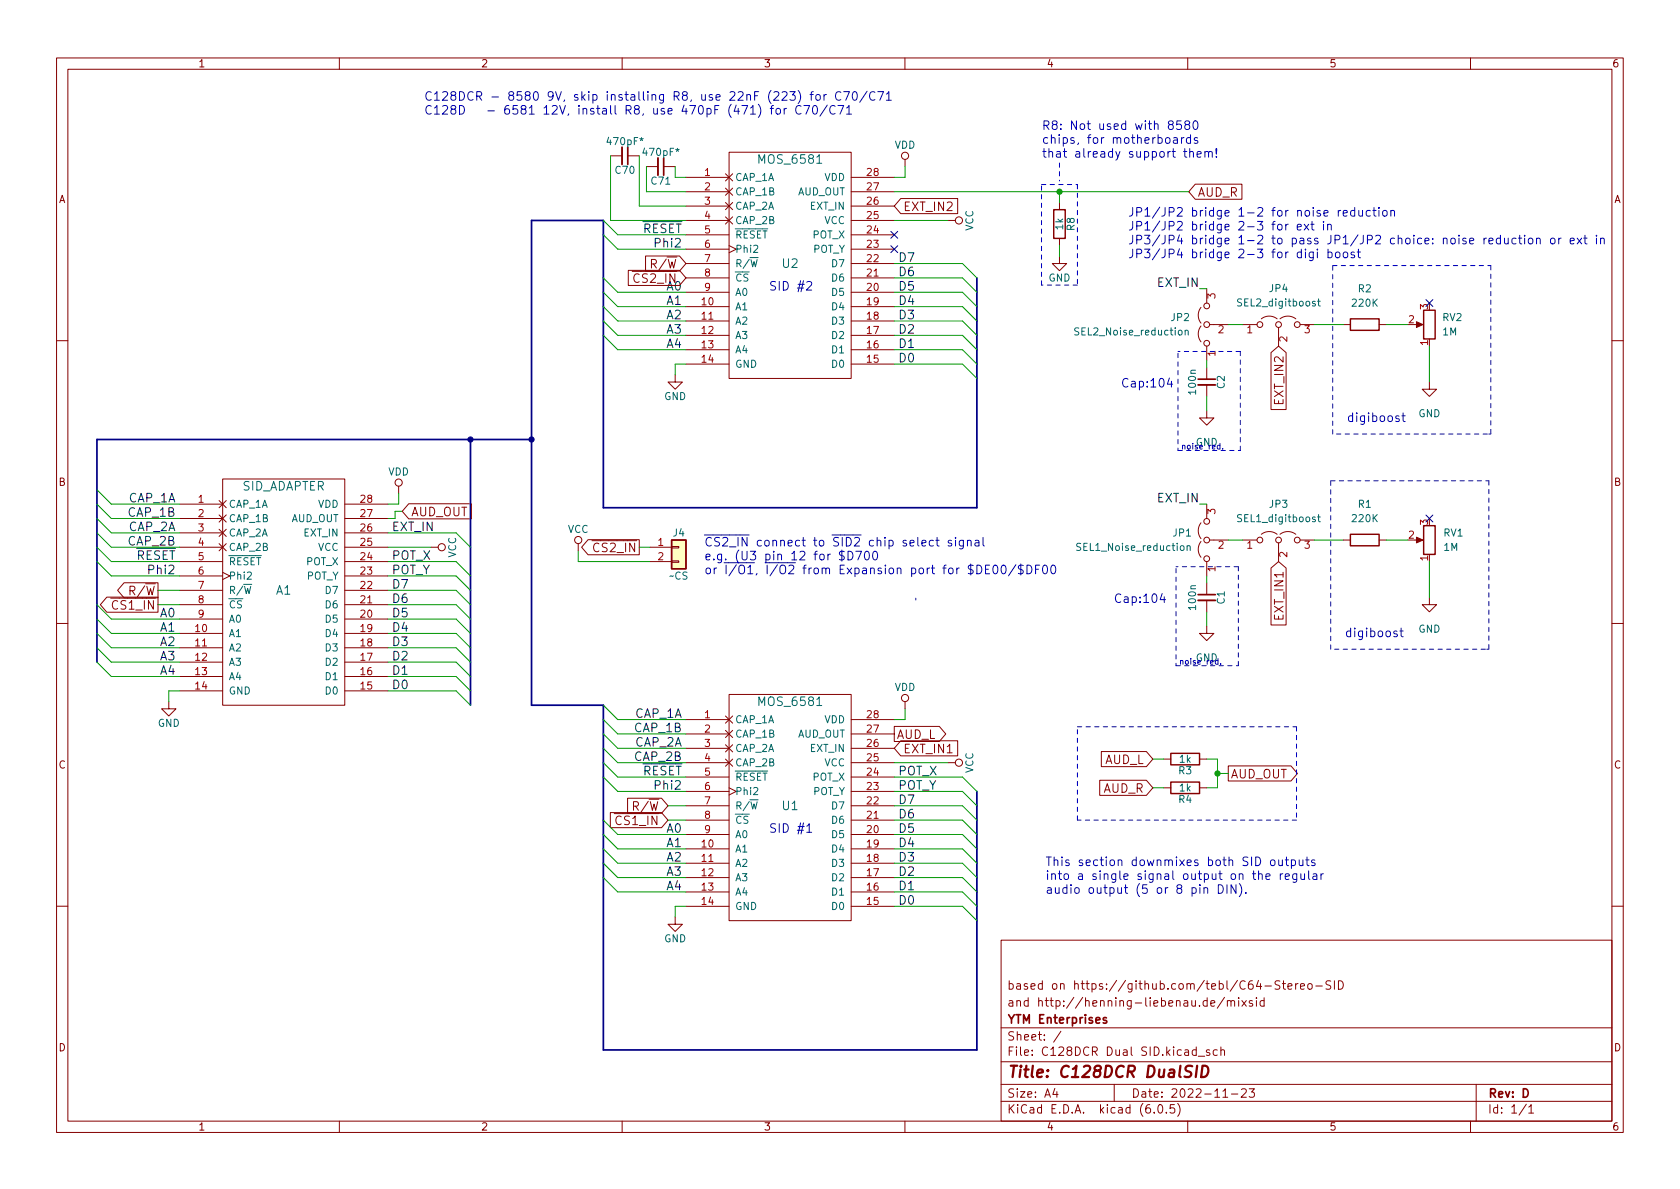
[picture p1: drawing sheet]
<svg xmlns="http://www.w3.org/2000/svg" width="297mm" height="210mm" viewBox="0 0 297 210" stroke-linecap="round" stroke-linejoin="round" font-family="sans-serif">
<g fill="none" stroke="#840000" stroke-width=".18">
<path d="M10 10.2h277v190.1h-277zM12 12.2h273v186.1h-273zM60 10.2v2M110 10.2v2M160 10.2v2M210 10.2v2M260 10.2v2M107.9 27.6h2.1M111 27.6h2M114.3 29.5h2M117.3 29.5h2.1M121.3 31.4h7.6"/>
<path d="M121.3 33.9h7.6M121.3 39h7.6M121.3 36.4h7.6M128.3 30.7l1.2 1.3M128.3 33.3l1.2 1.2M128.3 35.8l1.2 1.3M128.3 38.3l1.2 1.3M128.9 26.9h21.6v40h-21.6zM129.5 30.7l-1.2 1.3M129.5 33.3l-1.2 1.2M129.5 35.8l-1.2 1.3M129.5 38.3l-1.2 1.3"/>
<path d="M150.5 31.4h7.6M150.5 33.9h7.6M150.5 39h7.6M150.5 36.4h7.6M159.3 35.1h10v2.7h-10l-1.2-1.4zM160 28.2v1.3M167.6 39h1.3M187.3 35.8v1.3M211.3 32.6h8.3v2.6h-8.3l-1.1-1.3zM111.1 47.8h9l1.2 1.3-1.2 1.4h-9zM114.1 45.3h6l1.2 1.3-1.2 1.3h-6zM121.3 54.2h7.6"/>
<path d="M121.3 56.8h7.6M121.3 59.3h7.6M121.3 51.7h7.6M121.3 49.1h7.6M121.3 46.6h7.6M121.3 44.1h7.6M121.3 41.5h7.6M128.9 43.4l1.3 .7-1.3 .6M150.5 54.2h7.6M150.5 56.8h7.6M150.5 59.3h7.6M150.5 51.7h7.6"/>
<path d="M150.5 49.1h7.6M150.5 46.6h7.6M150.5 44.1h7.6M150.5 41.5h7.6M187.3 45.3v1.3h1.3l-1.3 1.3-1.2-1.3h1.2M187.3 42.2v1.2M212.3 57.7a2.26 2.26 0 0 0 0 2.7M212.3 54.3a2.26 2.26 0 0 0 0 2.8M213.4 51v2.6M213.9 57.4h3.3M219.7 57.4h2.5M223 56.4a2.26 2.26 0 0 1 2.8 0"/>
<path d="M226.1 57.9v3.3M226.3 56.4a2.26 2.26 0 0 1 2.8 0M229.9 57.4h2.5M237.5 57.4h1.3M243.8 57.4h1.3M250.2 57.4h1M10 60.2h2M119.4 66.3v1.3h1.2l-1.2 1.2-1.3-1.2h1.3M121.3 61.8h7.6M121.3 64.4h7.6M150.5 61.8h7.6M150.5 64.4h7.6"/>
<path d="M213.4 72.6v1.3h1.2l-1.2 1.3-1.3-1.3h1.3M213.4 61.2v2.5M213.4 65v2.1M213.4 68.1v2M224.7 62.4l1.4-1.2 1.3 1.2v10h-2.7zM252.7 67.6v1.2h1.3l-1.3 1.3-1.2-1.3h1.2M285 60.2h2M31.7 89.1h7.7M31.7 91.7h7.7M31.7 99.3h7.7M31.7 96.8h7.7M31.7 94.2h7.7"/>
<path d="M38.7 88.5l1.3 1.3M38.7 91.1l1.3 1.2M38.7 93.6l1.3 1.3M38.7 96.1l1.3 1.3M39.4 84.7h21.6v40h-21.6zM40 88.5l-1.3 1.3M40 91.1l-1.3 1.2M40 93.6l-1.3 1.3M40 96.1l-1.3 1.3M61 89.1h7.6M61 91.7h7.6M61 99.3h7.6"/>
<path d="M61 96.8h7.6M61 94.2h7.6M70.5 86v1.2M72.3 89.1h11v2.7h-11l-1.2-1.4zM76.2 96.8h1.3M102.2 96.1v1.3M104 95.4h9v2.7h-9l-1.2-1.3zM114.9 99.3h3.8M114.9 96.8h3.8M118.7 99.2h1.3v.2h-1.3zM118.7 96.6h1.3v.3h-1.3zM212.3 95.8a2.26 2.26 0 0 0 0 2.7"/>
<path d="M212.3 92.4a2.26 2.26 0 0 0 0 2.8M213.4 89.1v2.6M213.4 99.3v2.5M213.9 95.5h3.3M219.7 95.5h2.5M223 94.5a2.26 2.26 0 0 1 2.8 0M226.1 96v3.3M226.3 94.5a2.26 2.26 0 0 1 2.8 0M229.9 95.5h2.5M237.5 95.5h1.3M243.8 95.5h1.3M250.2 95.5h1"/>
<path d="M10 110.2h2M18.9 105.6h9v2.7h-9l-1.2-1.4zM21.9 103.1h6v2.6h-6l-1.1-1.3zM31.7 112h7.7M31.7 114.5h7.7M31.7 117.1h7.7M31.7 119.6h7.7M31.7 109.5h7.7M31.7 106.9h7.7M31.7 104.4h7.7M31.7 101.8h7.7M39.4 101.2l1.2 .6-1.2 .7"/>
<path d="M61 112h7.6M61 114.5h7.6M61 117.1h7.6M61 119.6h7.6M61 109.5h7.6M61 106.9h7.6M61 104.4h7.6M61 101.8h7.6M213.4 110.7v1.3h1.2l-1.2 1.3-1.3-1.3h1.3M213.4 103.1v2.1M213.4 106.2v2M224.7 100.5l1.4-1.2 1.3 1.2v10h-2.7z"/>
<path d="M252.7 105.7v1.2h1.3l-1.3 1.3-1.2-1.3h1.2M285 110.2h2M29.8 124.1v1.2h1.3l-1.3 1.3-1.2-1.3h1.2M31.7 122.2h7.7M61 122.2h7.6M121.3 127.2h7.6M121.3 129.8h7.6M121.3 139.9h7.6M121.3 137.4h7.6M121.3 134.9h7.6M121.3 132.3h7.6M128.3 126.6l1.2 1.3"/>
<path d="M128.3 129.2l1.2 1.2M128.3 131.7l1.2 1.3M128.3 134.2l1.2 1.3M128.9 122.8h21.6v40h-21.6zM128.9 139.3l1.3 .6-1.3 .7M129.5 126.6l-1.2 1.3M129.5 129.2l-1.2 1.2M129.5 131.7l-1.2 1.3M129.5 134.2l-1.2 1.3M150.5 127.2h7.6M150.5 129.8h7.6M150.5 139.9h7.6"/>
<path d="M150.5 137.4h7.6M150.5 134.9h7.6M150.5 132.3h7.6M158.1 128.5h8l1.1 1.3-1.1 1.3h-8zM159.3 131h10v2.7h-10l-1.2-1.4zM160 124.1v1.2M167.6 134.9h1.3M194.4 138h8.3l1.1 1.3-1.1 1.3h-8.3zM194.7 132.9h8l1.1 1.3-1.1 1.4h-8zM205.7 139.3h1.3M205.7 134.2h1.3M212.1 139.3h1.3"/>
<path d="M212.1 134.2h1.3M217.2 135.4h11.1l1.1 1.4-1.1 1.3h-11.1zM107.9 143.7h9.1l1.1 1.3-1.1 1.4h-9.1zM111 141.2h6l1.1 1.3-1.1 1.3h-6zM121.3 150.1h7.6M121.3 152.6h7.6M121.3 155.2h7.6M121.3 157.7h7.6M121.3 147.6h7.6M121.3 145h7.6M121.3 142.5h7.6M150.5 150.1h7.6"/>
<path d="M150.5 152.6h7.6M150.5 155.2h7.6M150.5 157.7h7.6M150.5 147.6h7.6M150.5 145h7.6M150.5 142.5h7.6M10 160.2h2M119.4 162.2v1.2h1.2l-1.2 1.3-1.3-1.3h1.3M121.3 160.3h7.6M150.5 160.3h7.6M177 166.3h108v32h-108zM213.4 177l-.4-.1-.3 .3v.4l.2 .3h.5"/>
<path d="M213.4 176.4v1.5M214.1 177.4l.7-.1-.1-.3-.4-.1-.2 .2v.8h.6M216.5 176.4l-1.3 1.9M217 177.1l.2-.2 .4 .1v.9M217 176.9v1M217.6 177.1l.3-.2 .3 .1 .1 .9M219 176.4v.2M219 176.9v1M219.6 176.9l.8 1M220.4 176.9l-.8 1M221.4 177l-.3-.1-.2 .2v.3l.5 .1v.4h-.5M222.1 176.4v.2"/>
<path d="M222.1 176.9v1M223.5 177l-.4-.1-.3 .3v.4l.1 .3h.6M223.5 176.4v1.5M223.6 174.4h1.2M226.3 173.5l-.6-.1-.3 .3 .2 .4 .6 .3v.4l-.2 .1h-.6M226.7 173.9h.6M226.9 173.4v1.3l.4 .2M227.7 174.4l.7-.1v-.3l-.5-.1-.2 .2 .1 .8h.6M229.1 173.9v1M229.5 173.9l-.3 .1-.1 .2M229.9 174.4l.7-.1v-.3l-.5-.1-.2 .2 .1 .8h.6M231.4 174l.3-.1 .3 .3v.4l-.3 .3h-.3l-.2-.3v-.4z"/>
<path d="M232.6 174.4h1.2M235.3 173.5l-.6-.1-.3 .3 .2 .4 .6 .3v.4l-.2 .1h-.6M235.9 173.4v1.5M236.6 173.4a.76 .76 0 0 1 .9 .8 .76 .76 0 0 1-.9 .7zM285 160.2h2M60 198.3v2M110 198.3v2M160 198.3v2M177 194.8h108M177 191.8h108M177 187.8h108M177 181.8h108"/>
<path d="M186.5 192.5l-.4 1h1M186.9 193v1M187.6 182.4l-1.3 1.9M197 191.8v3M204.1 196.7v.1M204.9 195.4l.2-.1a.81 .81 0 0 1 .6 .7 .81 .81 0 0 1-.3 .8h-.2a.81 .81 0 0 1-.6-.6 .81 .81 0 0 1 .3-.8zM206.2 196.7v.1M207.6 195.3h-.7v.7l.2-.1 .5 .1 .1 .2-.1 .5-.2 .1-.5-.1M208.2 195.1a1.72 1.72 0 0 1 0 2.3M210 198.3v2M211.5 185.7l-.4-.1-.3 .3v.4l.1 .3h.6M211.5 185.1v1.5"/>
<path d="M211.9 186.8h1.1M213.9 185.7l-.4-.1-.2 .2 .1 .3 .5 .1v.4h-.6M215.2 185.7l-.4-.1-.3 .3v.4l.1 .3h.6M215.9 185.8l.2-.2 .3 .1 .1 .9M215.9 185.1v1.5M216.2 194h.9M217.7 193.5h1.2M219.5 192.7l.6-.2 .2 .2 .1 .3-1 1h1M220.9 192.5h.9l-.5 .6 .4 .1v.7l-.2 .1h-.4l-.2-.1M260 198.3v2M261 191.8v6.5M269.9 195.3l-1.3 1.9"/>
<path d="M270.3 195.8l.4-.5v1.5M270.3 196.8h.9"/>
<circle cx="160" cy="27.6" r=".63"/>
<circle cx="169.5" cy="39" r=".63"/>
<circle cx="213.4" cy="57.4" r=".51"/>
<circle cx="213.4" cy="54.1" r=".51"/>
<circle cx="222.8" cy="57.4" r=".51"/>
<circle cx="226.1" cy="57.4" r=".51"/>
<circle cx="229.4" cy="57.4" r=".51"/>
<circle cx="213.4" cy="60.7" r=".51"/>
<circle cx="70.5" cy="85.3" r=".63"/>
<circle cx="78.1" cy="96.8" r=".63"/>
<circle cx="102.2" cy="95.5" r=".63"/>
<circle cx="213.4" cy="98.8" r=".51"/>
<circle cx="213.4" cy="95.5" r=".51"/>
<circle cx="213.4" cy="92.2" r=".51"/>
<circle cx="222.8" cy="95.5" r=".51"/>
<circle cx="226.1" cy="95.5" r=".51"/>
<circle cx="229.4" cy="95.5" r=".51"/>
<circle cx="160" cy="123.4" r=".63"/>
<circle cx="169.5" cy="134.9" r=".63"/>
</g>
<path d="M210.8 188.6a.85 .85 0 0 0-1.1 .1 .45 .45 0 0 0 .2 .7l.4 .1a.49 .49 0 0 1 .3 .5 .49 .49 0 0 1-.4 .5l-.8-.1M211.7 188.5l-.3 2M212.6 188.5h.5a1.08 1.08 0 0 1 .6 1 1.08 1.08 0 0 1-.9 1h-.4z" fill="none" stroke="#840000" stroke-width=".4"/>
<path d="M111 26v3.1M117.3 27.9v3.1M211.8 67.1h3.1M211.8 105.2h3.1M195.6 180l-.3-.1-.2 .2v.3l.5 .1v.4h-.5" fill="none" stroke="#840000" stroke-width=".3"/>
<path d="M186.3 37.1h2v5.1h-2zM238.8 56.4h5v2h-5zM251.7 54.9h2v5h-2zM118.7 95.5h2.6v5.1h-2.6zM238.8 94.5h5v2h-5zM251.7 93h2v5h-2zM207 138.3h5.1v2h-5.1zM207 133.2h5.1v2h-5.1z" fill="none" stroke="#840000" stroke-width=".25"/>
<g fill="#840000" stroke="#840000" stroke-width=".18">
<path d="M250.4 95l1.2 .5-1.2 .5z"/>
<path d="M250.4 56.9l1.2 .5-1.2 .5z"/>
</g>
<path d="M110 26v3.1M116.3 27.9v3.1M211.8 68.1h3.1M211.8 106.2h3.1" fill="none" stroke="#840000" stroke-width=".33"/>
<path d="M209.5 58.5l.2-.1 .3 .1 .1 .7M209.5 58.4v.8M232.5 53.3h-.3l-.2 .2 .1 .1 .4 .2v.3h-.5M233 53.3h.4M233.1 52.8v1.1l.3 .2M209.9 96.6l.2-.1 .3 .1v.7M209.9 96.5v.8M232.5 91.5l-.3-.1-.2 .2 .1 .2 .4 .1v.3h-.5M233 91.4h.4M233.1 91v1.1l.3 .2" fill="none" stroke="#006464" stroke-width=".18"/>
<path d="M118.7 95.5h2.6v5.1h-2.6z" fill="#ffffc2" stroke="#ffffc2" stroke-width=".18"/>
<g fill="none" stroke="#0000c2" stroke-width=".18">
<path d="M132.7 19.1l.4-.4v1.5M134.1 18.4a1.75 1.75 0 0 1 0 2.4M136.2 19.2h.6M136.8 18.7l-.4 .2v1.3M137.3 19.2h.4l.3 .3v.4l-.3 .3-.4-.1-.1-.2v-.4zM138.7 19.2v1M139.1 19.2h-.3l-.1 .3M139.7 16.2h.9l-.5 .6 .4 .1v.7l-.2 .1h-.4l-.2-.1M141.1 16a1.75 1.75 0 0 1 0 2.3M141.6 18.8a.61 .61 0 0 0-.7 0 .61 .61 0 0 0-.2 .7 .57 .57 0 0 0 .3 .6 .57 .57 0 0 0 .6-.1M142.1 18.7h1.1l-.7 1.5M143.2 16.7h.6"/>
<path d="M143.8 16.2l-.4 .2v1.3M143.9 18.7h.1a.83 .83 0 0 1 .6 .6 .83 .83 0 0 1-.3 .8l-.1 .1a.83 .83 0 0 1-.6-.7 .83 .83 0 0 1 .3-.8zM144.3 16.9l.2-.2 .5 .2v.5l-.1 .3h-.4l-.2-.1zM145.7 16.7v1M146.1 16.7l-.3 .1-.1 .2M146.3 18.6l-1.3 1.9M147.7 18.8a.61 .61 0 0 0-.8 0 .61 .61 0 0 0-.2 .7 .57 .57 0 0 0 .3 .6 .57 .57 0 0 0 .7-.1M148.2 18.7h1l-.7 1.5M148.7 16.4a.61 .61 0 0 0-.8-.1 .61 .61 0 0 0-.2 .8 .57 .57 0 0 0 .3 .6 .57 .57 0 0 0 .7-.1M149.2 16.2h1l-.7 1.5M149.7 19.1l.4-.4v1.5M150.9 16.3l.2-.1a.83 .83 0 0 1 .6 .6 .83 .83 0 0 1-.3 .9h-.2a.83 .83 0 0 1-.6-.6 .83 .83 0 0 1 .3-.8z"/>
<path d="M153.3 16.1l-1.3 2M154.7 16.4a.61 .61 0 0 0-.8-.1 .61 .61 0 0 0-.2 .8 .57 .57 0 0 0 .3 .6 .57 .57 0 0 0 .7-.1M155.2 16.2h1l-.6 1.5M156.7 16.6l.5-.4v1.5M156.7 17.7h.9M132.7 20.2h.9M149.7 20.2h.9M206.9 22l-.3-.3 .1-.2 .2-.1h.4l.1 .3v.2l-.7 .2-.1 .2 .1 .5 .2 .1 .4-.1 .1-.2v-.4l-.2-.2M207.5 24.4h.6l.1 .9M208.2 24.7l-.5 .1a.3 .3 0 0 0-.3 .3 .3 .3 0 0 0 .3 .2h.5M208.8 21.4h-.7l-.1 .7 .2-.1h.6l.1 .2-.1 .6-.2 .1-.6-.1M208.9 24.3v1"/>
<path d="M209.3 26.8h.5M209.3 24.3l-.3 .1-.1 .2M209.5 26.3v1.3l.3 .2M209.8 22l-.3-.3 .1-.2 .2-.1h.4l.2 .3-.1 .2-.7 .2-.1 .2v.3l.3 .3h.3l.3-.3v-.3l-.3-.3M210.4 26.9l.2-.1 .3 .1 .1 .9M210.4 26.3v1.5M210.5 24.4l-.4-.1-.3 .3v.5l.1 .2h.6M210.5 23.8v1.5M211.2 21.4h.1a.83 .83 0 0 1 .6 .6 .83 .83 0 0 1-.3 .8l-.2 .1a.83 .83 0 0 1-.6-.6 .83 .83 0 0 1 .4-.9zM211.7 27.3l.7-.1-.1-.3-.4-.1-.2 .2v.7h.6M211.7 24.4l-.3-.1-.2 .3v.2l.5 .1v.4h-.5M213 26.9l.3-.1 .3 .1 .1 .9"/>
<path d="M213 26.8v1M213.7 27l.2-.2 .4 .1v.9M215.1 27.7v.1M215.1 26.3v.9M227.3 39.7v1M227.8 39.7h-.3l-.2 .3M230.6 39.7l.8 1M231.4 39.7l-.8 1M231.8 39.7h.5M232 39.2v1.3l.3 .2M234 39.7v1M234.7 39.8l.3-.1h.3l.1 1"/>
<path d="M234.7 39.7v1M236.6 37.2v1M237.1 37.2l-.3 .1-.2 .2M237.5 37.7l.7-.1-.1-.3-.4-.1-.2 .2 .1 .7h.5M239.5 37.3l-.4-.1-.3 .3v.4l.1 .2h.6M239.5 36.7v1.5M240.3 37.2v.9l.4 .1 .2-.1M240.9 37.2v1M242.3 37.3l-.5-.1-.2 .3v.4l.1 .2h.6M242.7 37.2h.6M242.9 36.7v1.3l.4 .2M243.8 36.7v.1"/>
<path d="M243.8 37.2v1M244.5 37.4l.3-.2 .4 .2 .1 .5-.2 .2-.3 .1-.3-.1zM245.9 37.4l.2-.2 .4 .1 .1 .9M245.9 37.2v1M142.6 49.9l.6-.1 .2 .1 .1 .3-.9 1.1h.9M229.4 40.2l.7-.2-.1-.3h-.4l-.2 .2v.7h.6M232.2 44.6v1.2l-.3 .3-.4-.1M232.2 44.6h-.4l-.3 .3v.4l.1 .2h.6M232.9 44.6v1M234.8 44.6h.4l.3 .3v.4l-.1 .2h-.6M234.8 44.1v1.5M236.2 44.7l.2-.1 .4 .1 .1 .6-.1 .2-.4 .1-.2-.2z"/>
<path d="M237.6 44.6h.4l.3 .3v.4l-.3 .3-.4-.1-.1-.2v-.4zM239.5 44.6h-.4l-.2 .2v.2l.6 .1v.4h-.6M240 44.6h.5M240.2 44.1v1.3l.3 .2M265.3 42.2l-.4-.1-.3 .3v.4l.1 .3h.6M265.3 41.6v1.5M266 42.1l.1 1h.3l.3-.1M266.7 42.1v1M268 42.2l-.4-.1-.3 .3v.4l.2 .3h.5M268.5 42.1h.6M268.7 41.6v1.3l.4 .2M269.6 41.6v.2"/>
<path d="M269.6 42.1v1M270.4 42.2l.3-.1 .3 .3v.4l-.3 .3h-.3l-.2-.3v-.4zM271.7 42.3l.2-.2 .4 .1v.9M271.7 42.1v1M274.3 42.2l.4-.1 .2 .3v.4l-.2 .3h-.4l-.2-.3v-.4zM275.6 42.1v1M276 42.1l-.3 .1-.1 .2M277.6 42.6l.8-.1-.1-.3-.5-.1-.2 .2 .1 .8h.6M278.9 42.1l.8 1M279.7 42.1l-.8 1M280 42.1h.6M280.2 41.6v1.3l.4 .2"/>
<path d="M282.3 41.6v.2M282.3 42.1v1M283 42.3l.2-.2 .4 .1v.9M283 42.1v1M206.8 66.8l-.4 1.1h.9M207.1 67.4v1M209.1 78.8h.4v.6M209.1 78.7v.7M210 78.8l.3-.1 .2 .2v.3l-.2 .2-.4-.2zM210.9 78.4v.1M216.2 79.3v.1M247.4 73.6l-.4-.1-.2 .2v.3l.6 .1v.4h-.6"/>
<path d="M247.9 73.5h.5M248.1 73v1.3l.3 .2M149.3 97.6l-.6-.1-.3 .3 .2 .3 .6 .3v.5l-.2 .1-.6-.1M149.9 97.5a.77 .77 0 0 1 .9 .7 .77 .77 0 0 1-.9 .8zM151.3 97.5h1l-.6 1.5M153.1 97.6l.1-.1a.83 .83 0 0 1 .6 .6 .83 .83 0 0 1-.3 .8l-.2 .1a.83 .83 0 0 1-.5-.6 .83 .83 0 0 1 .3-.8zM154.5 97.6l.2-.1a.83 .83 0 0 1 .5 .6 .83 .83 0 0 1-.3 .8l-.1 .1a.83 .83 0 0 1-.6-.6 .83 .83 0 0 1 .3-.8zM170.3 95.5v1.3l-.3 .3-.3-.1M170.3 95.6l-.4-.1-.3 .3v.5l.1 .2h.6M171.1 95.7l.2-.2 .3 .1 .1 1M171.1 95.5v1.1M172.4 95.6h.6l.1 1"/>
<path d="M173.1 95.9l-.5 .1a.3 .3 0 0 0-.2 .3 .3 .3 0 0 0 .2 .3l.5-.1M173.8 95v1.3l.2 .3M179.6 99.9l-1.3 1.9M180.5 99.7v2M181.6 99.9a.77 .77 0 0 1 .9 .8 .77 .77 0 0 1-.9 .8zM183.8 99.9h-.7v1.6M180.9 100l-.6-.1-.2 .3 .1 .4 .7 .3v.4l-.3 .2-.5-.1M183.1 100.7h.5M184.6 100l.1-.1a.83 .83 0 0 1 .6 .7 .83 .83 0 0 1-.3 .8l-.2 .1a.83 .83 0 0 1-.6-.7 .83 .83 0 0 1 .4-.8zM185.9 100.1l.2-.2a.83 .83 0 0 1 .6 .7 .83 .83 0 0 1-.3 .8l-.1 .1a.82 .82 0 0 1-.4-1.4zM205.5 104.9l-.4 1.1h1M205.9 105.5v1"/>
<path d="M208.7 116.9l.4-.1 .1 .7M208.7 116.8v.7M209.7 116.8h.2l.2 .2v.3l-.2 .2-.3-.2zM210.5 116.5v.1M210.5 116.8v.7M215.8 117.4v.1M247 111.7l-.4-.1-.2 .2 .1 .2 .5 .2v.3h-.6M247.5 111.6h.6M247.7 111.1v1.3l.4 .2M142.6 146.1l.5-.4v1.5M142.6 147.2h.9M212.9 157.1l.2-.1h.4v1"/>
<path d="M212.9 157v1M215.4 156.5a.77 .77 0 0 1 .9 .7 .77 .77 0 0 1-.9 .8zM216.9 156.5v1.5M218.5 156.5v1.5l-.8-1.5v1.5M219.1 156.2a1.75 1.75 0 0 1 0 2.4M220.3 157.8v.2M222.5 154.7l.2-.2 .4 .1 .1 .9M223.8 155l.8-.1-.1-.3-.5-.1-.2 .2 .1 .8h.6M224.8 152.1h.3l.3 .2v.5l-.3 .3-.3-.1-.2-.2v-.5zM226.1 152.1l.1 .9 .3 .1 .2-.2M226.4 154.5v1M226.7 152.1v1"/>
<path d="M226.8 154.5l-.3 .1-.1 .2M227.2 155l.8-.1-.1-.3-.4-.1-.3 .2 .1 .8h.6M227.2 152.1h.6M227.5 151.5v1.4l.3 .2M228.3 152.1h.5l.3 .2v.5l-.2 .2h-.6M228.3 152.1v1.5M229.3 154.5v1.2l-.3 .3h-.4M229.3 154.6l-.5-.1-.3 .3v.4l.2 .3h.6M229.7 152.1l.1 .9 .3 .1 .3-.2M230 154.5l.1 1h.3l.3-.1M230.4 152.1v1M230.7 154.5v1"/>
<path d="M230.9 152.1h.6M231.1 151.5v1.4l.4 .2M231.4 154v1.3l.2 .2M232.2 154.6h.6v.9M232.5 152.1h-.4l-.2 .2 .1 .2 .5 .1v.4h-.6M232.8 154.9h-.5a.3 .3 0 0 0-.2 .3 .3 .3 0 0 0 .2 .3h.5M233.6 154.5v1M234 154.5l-.3 .1-.1 .2"/>
</g>
<g fill="none" stroke="#0000c2" stroke-width=".18" stroke-dasharray=".8 .8">
<path d="M184.1 32.6h6.4M187.3 28.8v3.2M190.5 32.6v17.8M184.1 50.4v-17.8M190.5 50.4h-6.4M235.6 47h28M263.6 47v29.8M208.3 62.5v17.2M208.3 79.7h11M219.3 62.2h-11M219.3 79.7v-17.5M235.6 76.8v-29.8"/>
<path d="M263 76.8h-27.4M263.2 76.8h.4M235.3 85h27.9M263.2 85v29.8M161.9 105.8v.3M207.9 100.5v17.2M207.9 117.7h11.1M219 117.7v-17.5M219 100.2h-11.1M235.3 114.8v-29.8M262.6 114.8h-27.3M262.9 114.8h.3"/>
<path d="M190.5 128.5h38.7M229.2 128.5v16.5M190.5 145v-16.5M229.2 145h-38.7"/>
</g>
<path d="M172.7 49.1v40.7h-66v-50.8h-12.7v85.7h12.7v61h66v-45.8M83.2 77.7v47M94 77.7h-76.9v39.4" fill="none" stroke="#000084" stroke-width=".3"/>
<g fill="none" stroke="#009600" stroke-width=".18">
<path d="M106.7 39l2.5 2.5h12.1M107.9 27.6v11.4h13.4M113 27.6v8.8h8.3M114.3 29.5v4.4h7M119.4 29.5v1.9h1.9M158.1 33.9h52.1M158.1 39h9.5M160 29.5v1.9h-1.9M187.3 33.9v1.9M106.7 56.8l2.5 2.5h12.1M106.7 59.3l2.5 2.5h12.1M106.7 51.7l2.5 2.5h12.1"/>
<path d="M106.7 49.1l2.5 2.6h12.1M106.7 41.5l2.5 2.6h12.1M106.7 54.2l2.5 2.6h12.1M158.1 59.3h12.1l2.5 2.5M158.1 54.2h12.1l2.5 2.6M158.1 46.6h12.1l2.5 2.5M158.1 49.1h12.1l2.5 2.6M158.1 51.7h12.1l2.5 2.5M158.1 56.8h12.1l2.5 2.5M187.3 43.4v1.9M212.1 51h1.3M217.2 57.4h2.5"/>
<path d="M232.4 57.4h5.1M245.1 57.4h3.8M121.3 64.4h-1.9v1.9M158.1 64.4h12.1l2.5 2.5M158.1 61.8h12.1l2.5 2.6M213.4 63.7v1.3M213.4 70.1v2.5M252.7 61.2v6.4M17.1 86.6l2.6 2.5h12M17.1 94.2l2.6 2.6h12M17.1 96.8l2.6 2.5h12M17.1 99.3l2.6 2.5h12"/>
<path d="M17.1 91.7l2.6 2.5h12M17.1 89.1l2.6 2.6h12M68.6 96.8h7.6M68.6 99.3h12l2.6 2.5M68.6 94.2h12l2.6 2.6M70.5 87.2v1.9h-1.9M71.1 90.4h-1.3v1.3h-1.2M102.2 97.4v1.9h12.7M113 96.8h1.9M212.1 89.1h1.3M217.2 95.5h2.5M232.4 95.5h5.1"/>
<path d="M245.1 95.5h3.8M252.7 99.3v6.4M17.1 106.9l2.6 2.6h12M17.1 109.5l2.6 2.5h12M17.1 117.1l2.6 2.5h12M17.1 114.5l2.6 2.6h12M17.1 112l2.6 2.5h12M27.9 106.9h3.8M27.9 104.4h3.8M68.6 109.5h12l2.6 2.5M68.6 106.9h12l2.6 2.6M68.6 112h12l2.6 2.5"/>
<path d="M68.6 101.8h12l2.6 2.6M68.6 104.4h12l2.6 2.5M68.6 119.6h12l2.6 2.6M68.6 117.1h12l2.6 2.5M68.6 114.5h12l2.6 2.6M213.4 101.8v1.3M213.4 108.2v2.5M31.7 122.2h-1.9v1.9M68.6 122.2h12l2.6 2.5M106.7 137.4l2.5 2.5h12.1M106.7 124.7l2.5 2.5h12.1M106.7 134.9l2.5 2.5h12.1"/>
<path d="M106.7 132.3l2.5 2.6h12.1M106.7 127.2l2.5 2.6h12.1M106.7 129.8l2.5 2.5h12.1M158.1 139.9h12.1l2.5 2.6M158.1 137.4h12.1l2.5 2.5M158.1 134.9h9.5M160 125.3v1.9h-1.9M203.8 134.2h1.9M203.8 139.3h1.9M213.4 134.2h1.9v5.1h-1.9M215.3 136.8h1.9M106.7 155.2l2.5 2.5h12.1"/>
<path d="M106.7 145l2.5 2.6h12.1M106.7 150.1l2.5 2.5h12.1M106.7 147.6l2.5 2.5h12.1M106.7 152.6l2.5 2.6h12.1M118.1 145h3.2M118.1 142.5h3.2M158.1 157.7h12.1l2.5 2.6M158.1 147.6h12.1l2.5 2.5M158.1 152.6h12.1l2.5 2.6M158.1 150.1h12.1l2.5 2.5M158.1 155.2h12.1l2.5 2.5M158.1 145h12.1l2.5 2.6"/>
<path d="M158.1 142.5h12.1l2.5 2.5M121.3 160.3h-1.9v1.9M158.1 160.3h12.1l2.5 2.5"/>
</g>
<path d="M157.5 40.9l1.2 1.2M157.5 43.5l1.2 1.2M158.7 40.9l-1.2 1.2M158.7 43.5l-1.2 1.2M252.1 53l1.2 1.2M253.3 53l-1.2 1.2M252.1 91.1l1.2 1.2M253.3 91.1l-1.2 1.2" fill="none" stroke="#000084" stroke-width=".18"/>
<g fill="#009600" stroke="#009600" stroke-width=".18">
<circle cx="215.3" cy="136.8" r=".46"/>
<circle cx="187.3" cy="33.9" r=".46"/>
</g>
<g fill="#000084" stroke="#000084" stroke-width=".18">
<circle cx="83.2" cy="77.7" r=".46"/>
<circle cx="94" cy="77.7" r=".46"/>
</g>
<text font-size="2.8" fill="#840000" x="178" y="190.6">Title: C128DCR DualSID</text>
<g font-size="2.1" fill="#0000c2">
<text x="74.9" y="17.8">C128DCR - 8580 9V, skip installing R8, use 22nF (223) for C70/C71</text>
<text x="74.9" y="20.3">C128D</text>
<text x="83.3" y="20.3">- 6581 12V, install R8, use 470pF (471) for C70/C71</text>
<text x="184.1" y="23">R8: Not used with 8580</text>
<text x="184.1" y="25.4">chips, for motherboards</text>
<text x="184.1" y="27.9">that already support them!</text>
<text x="199.4" y="38.3">JP1/JP2 bridge 1-2 for noise reduction</text>
<text x="199.4" y="40.7">JP1/JP2 bridge 2-3 for ext in</text>
<text x="199.4" y="43.2">JP3/JP4 bridge 1-2 to pass JP1/JP2 choice: noise reduction or ext in</text>
<text x="199.4" y="45.7">JP3/JP4 bridge 2-3 for digi boost</text>
<text x="135.9" y="51.4">SID #2</text>
<text x="198.1" y="68.5">Cap:104</text>
<text x="238.1" y="74.6">digiboost</text>
<text x="124.5" y="96.6">~{CS2_IN} connect to ~{SID2} chip select signal</text>
<text x="124.5" y="99.1">e.g. (U3 pin 12 for $D700</text>
<text x="124.5" y="101.5">or ~{I/O1}, ~{I/O2} from Expansion port for $DE00/$DF00</text>
<text x="196.8" y="106.6">Cap:104</text>
<text x="237.7" y="112.7">digiboost</text>
<text x="135.9" y="147.3">SID #1</text>
<text x="184.8" y="153.1">This section downmixes both SID outputs</text>
<text x="184.8" y="155.6">into a single signal output on the regular</text>
<text x="184.8" y="158.1">audio output (5 or 8 pin DIN).</text>
</g>
<g font-size="2.1" fill="#006464">
<text x="134.3" y="29">MOS_6581</text>
<text x="138.3" y="47.4">U2</text>
<text x="42.7" y="86.7">SID_ADAPTER</text>
<text x="48.8" y="105.2">A1</text>
<text x="134.3" y="124.8">MOS_6581</text>
<text x="138.3" y="143.3">U1</text>
</g>
<g font-size="2.1" fill="#840000">
<text x="211.7" y="34.8">AUD_R</text>
<text x="159.6" y="37.3">EXT_IN2</text>
<text x="114" y="47.5">R/~{W}</text>
<text x="110.7" y="50">~{CS2_IN}</text>
<text x="226.9" y="71.3" transform="rotate(-90 226.9 71.3)">EXT_IN2</text>
<text x="72.6" y="91.3">AUD_OUT</text>
<text x="103.6" y="97.6">~{CS2_IN}</text>
<text x="18.5" y="107.8">~{CS1_IN}</text>
<text x="21.8" y="105.3">R/~{W}</text>
<text x="226.9" y="109.4" transform="rotate(-90 226.9 109.4)">EXT_IN1</text>
<text x="158.5" y="130.7">AUD_L</text>
<text x="159.6" y="133.2">EXT_IN1</text>
<text x="195.2" y="135.1">AUD_L</text>
<text x="217.6" y="137.6">AUD_OUT</text>
<text x="110.8" y="143.4">R/~{W}</text>
<text x="195" y="140.2">AUD_R</text>
<text x="107.5" y="145.9">~{CS1_IN}</text>
<text x="178" y="178">and http://henning-liebenau.de/mixsid</text>
<text x="178" y="175">based on https://github.com/tebl/C64-Stereo-SID</text>
<text x="178" y="184">Sheet: /</text>
<text x="178" y="181">YTM Enterprises</text>
<text x="178" y="186.7">File: C128DCR Dual SID.kicad_sch</text>
<text x="178" y="196.9">KiCad E.D.A. kicad (6.0.5)</text>
<text x="178" y="194.1">Size: A4</text>
<text x="200" y="194.1">Date: 2022-11-23</text>
<text x="263" y="194.1">Rev: D</text>
<text x="263" y="196.9">Id: 1/1</text>
</g>
<g font-size="2.1" fill="#0f0f0f">
<text x="111.9" y="41.2">~{RESET}</text>
<text x="116.2" y="43.8">Phi2</text>
<text x="158.7" y="46.3">D7</text>
<text x="117.9" y="53.9">A1</text>
<text x="117.9" y="51.4">A0</text>
<text x="158.7" y="53.9">D4</text>
<text x="158.7" y="51.4">D5</text>
<text x="158.7" y="48.8">D6</text>
<text x="204.7" y="50.7">EXT_IN</text>
<text x="117.9" y="59">A3</text>
<text x="117.9" y="56.5">A2</text>
<text x="158.7" y="56.5">D3</text>
<text x="158.7" y="59">D2</text>
<text x="117.9" y="61.5">A4</text>
<text x="158.7" y="64.1">D0</text>
<text x="158.7" y="61.5">D1</text>
<text x="22.7" y="88.8">CAP_1A</text>
<text x="204.7" y="88.8">EXT_IN</text>
<text x="22.7" y="93.9">CAP_2A</text>
<text x="22.7" y="91.4">CAP_1B</text>
<text x="69.2" y="93.9">EXT_IN</text>
<text x="22.4" y="99">~{RESET}</text>
<text x="22.7" y="96.5">CAP_2B</text>
<text x="26.6" y="101.5">Phi2</text>
<text x="69.2" y="101.5">POT_Y</text>
<text x="69.2" y="99">POT_X</text>
<text x="69.2" y="104.1">D7</text>
<text x="69.2" y="106.6">D6</text>
<text x="28.4" y="111.7">A1</text>
<text x="28.4" y="109.2">A0</text>
<text x="69.2" y="111.7">D4</text>
<text x="69.2" y="109.2">D5</text>
<text x="28.4" y="114.2">A2</text>
<text x="28.4" y="119.3">A4</text>
<text x="28.4" y="116.8">A3</text>
<text x="69.2" y="114.2">D3</text>
<text x="69.2" y="116.8">D2</text>
<text x="69.2" y="119.3">D1</text>
<text x="69.2" y="121.9">D0</text>
<text x="112.3" y="126.9">CAP_1A</text>
<text x="112.3" y="129.5">CAP_1B</text>
<text x="111.9" y="137.1">~{RESET}</text>
<text x="112.3" y="134.6">CAP_2B</text>
<text x="112.3" y="132">CAP_2A</text>
<text x="158.7" y="137.1">POT_X</text>
<text x="116.2" y="139.6">Phi2</text>
<text x="158.7" y="139.6">POT_Y</text>
<text x="158.7" y="142.2">D7</text>
<text x="117.9" y="147.3">A0</text>
<text x="117.9" y="149.8">A1</text>
<text x="158.7" y="149.8">D4</text>
<text x="158.7" y="147.3">D5</text>
<text x="158.7" y="144.7">D6</text>
<text x="117.9" y="154.9">A3</text>
<text x="117.9" y="152.3">A2</text>
<text x="158.7" y="152.3">D3</text>
<text x="158.7" y="154.9">D2</text>
<text x="117.9" y="157.4">A4</text>
<text x="158.7" y="160">D0</text>
<text x="158.7" y="157.4">D1</text>
</g>
<g font-size="1.8" fill="#840000">
<text x="35" y="11.9">1</text>
<text x="85" y="11.9">2</text>
<text x="135" y="11.9">3</text>
<text x="185" y="11.9">4</text>
<text x="235" y="11.9">5</text>
<text x="285" y="11.9">6</text>
<text x="10.3" y="35.9">A</text>
<text x="285.3" y="35.9">A</text>
<text x="10.3" y="85.9">B</text>
<text x="285.3" y="85.9">B</text>
<text x="10.3" y="135.9">C</text>
<text x="285.3" y="135.9">C</text>
<text x="10.3" y="185.9">D</text>
<text x="285.3" y="185.9">D</text>
<text x="35" y="199.9">1</text>
<text x="85" y="199.9">2</text>
<text x="135" y="199.9">3</text>
<text x="185" y="199.9">4</text>
<text x="235" y="199.9">5</text>
<text x="285" y="199.9">6</text>
</g>
<g font-size="1.8" fill="#006464">
<text x="107.6" y="25.6">470pF*</text>
<text x="113.9" y="27.6">470pF*</text>
<text x="158.2" y="26.3">VDD</text>
<text x="108.9" y="30.7">C70</text>
<text x="115.2" y="32.6">C71</text>
<text x="129.9" y="32">CAP_1A</text>
<text x="129.9" y="34.5">CAP_1B</text>
<text x="140.9" y="34.5">AUD_OUT</text>
<text x="145.7" y="32">VDD</text>
<text x="129.9" y="37.1">CAP_2A</text>
<text x="129.9" y="39.6">CAP_2B</text>
<text x="143.3" y="37.1">EXT_IN</text>
<text x="145.7" y="39.6">VCC</text>
<text x="172.1" y="40.9" transform="rotate(-90 172.1 40.9)">VCC</text>
<text x="188" y="40.6" transform="rotate(-90 188 40.6)">1k</text>
<text x="190" y="40.7" transform="rotate(-90 190 40.7)">R8</text>
<text x="129.9" y="42.2">~{RESET}</text>
<text x="129.9" y="44.7">Phi2</text>
<text x="129.9" y="47.2">R/~{W}</text>
<text x="143.7" y="44.7">POT_Y</text>
<text x="143.7" y="42.2">POT_X</text>
<text x="147.2" y="47.2">D7</text>
<text x="129.9" y="49.8">~{CS}</text>
<text x="129.9" y="52.3">A0</text>
<text x="147.2" y="52.3">D5</text>
<text x="147.2" y="49.8">D6</text>
<text x="185.4" y="49.8">GND</text>
<text x="224.5" y="51.6">JP4</text>
<text x="240.2" y="51.7">R2</text>
<text x="129.9" y="54.9">A1</text>
<text x="129.9" y="57.4">A2</text>
<text x="129.9" y="59.9">A3</text>
<text x="147.2" y="59.9">D2</text>
<text x="147.2" y="57.4">D3</text>
<text x="147.2" y="54.9">D4</text>
<text x="190.4" y="59.3">SEL2_Noise_reduction</text>
<text x="207.1" y="56.8">JP2</text>
<text x="219.1" y="54.2">SEL2_digitboost</text>
<text x="239.2" y="54.2">220K</text>
<text x="255.1" y="56.8">RV2</text>
<text x="255.1" y="59.3">1M</text>
<text x="129.9" y="62.5">A4</text>
<text x="129.9" y="65">GND</text>
<text x="147.2" y="65">D0</text>
<text x="147.2" y="62.5">D1</text>
<text x="117.4" y="70.7">GND</text>
<text x="211.5" y="69.6" transform="rotate(-90 211.5 69.6)">100n</text>
<text x="216.5" y="68.7" transform="rotate(-90 216.5 68.7)">C2</text>
<text x="250.8" y="73.8">GND</text>
<text x="40.4" y="89.8">CAP_1A</text>
<text x="56.2" y="89.8">VDD</text>
<text x="68.6" y="84.1">VDD</text>
<text x="224.5" y="89.8">JP3</text>
<text x="240.2" y="89.8">R1</text>
<text x="40.4" y="92.3">CAP_1B</text>
<text x="40.4" y="94.9">CAP_2A</text>
<text x="51.4" y="92.3">AUD_OUT</text>
<text x="53.8" y="94.9">EXT_IN</text>
<text x="100.4" y="94.2">VCC</text>
<text x="119" y="94.9">J4</text>
<text x="207.4" y="94.9">JP1</text>
<text x="219.1" y="92.3">SEL1_digitboost</text>
<text x="239.2" y="92.3">220K</text>
<text x="255.3" y="94.9">RV1</text>
<text x="40.4" y="97.4">CAP_2B</text>
<text x="40.4" y="99.9">~{RESET}</text>
<text x="54.1" y="99.9">POT_X</text>
<text x="56.2" y="97.4">VCC</text>
<text x="80.6" y="98.6" transform="rotate(-90 80.6 98.6)">VCC</text>
<text x="190.8" y="97.4">SEL1_Noise_reduction</text>
<text x="255.3" y="97.4">1M</text>
<text x="40.4" y="102.5">Phi2</text>
<text x="40.4" y="105">R/~{W}</text>
<text x="40.4" y="107.6">~{CS}</text>
<text x="54.1" y="102.5">POT_Y</text>
<text x="57.7" y="107.6">D6</text>
<text x="57.7" y="105">D7</text>
<text x="118.8" y="102.5">~CS</text>
<text x="211.5" y="107.7" transform="rotate(-90 211.5 107.7)">100n</text>
<text x="216.5" y="106.8" transform="rotate(-90 216.5 106.8)">C1</text>
<text x="40.4" y="112.6">A1</text>
<text x="40.4" y="110.1">A0</text>
<text x="57.7" y="112.6">D4</text>
<text x="57.7" y="110.1">D5</text>
<text x="250.8" y="111.9">GND</text>
<text x="40.4" y="115.2">A2</text>
<text x="40.4" y="117.7">A3</text>
<text x="57.7" y="117.7">D2</text>
<text x="57.7" y="115.2">D3</text>
<text x="40.4" y="120.3">A4</text>
<text x="40.4" y="122.8">GND</text>
<text x="57.7" y="122.8">D0</text>
<text x="57.7" y="120.3">D1</text>
<text x="158.2" y="122.2">VDD</text>
<text x="27.9" y="128.5">GND</text>
<text x="129.9" y="127.9">CAP_1A</text>
<text x="129.9" y="130.4">CAP_1B</text>
<text x="140.9" y="130.4">AUD_OUT</text>
<text x="145.7" y="127.9">VDD</text>
<text x="129.9" y="133">CAP_2A</text>
<text x="129.9" y="135.5">CAP_2B</text>
<text x="143.3" y="133">EXT_IN</text>
<text x="145.7" y="135.5">VCC</text>
<text x="172.1" y="136.7" transform="rotate(-90 172.1 136.7)">VCC</text>
<text x="208.4" y="136.9">R3</text>
<text x="208.6" y="134.9">1k</text>
<text x="129.9" y="138">~{RESET}</text>
<text x="129.9" y="140.6">Phi2</text>
<text x="129.9" y="143.1">R/~{W}</text>
<text x="143.7" y="140.6">POT_Y</text>
<text x="143.7" y="138">POT_X</text>
<text x="147.2" y="143.1">D7</text>
<text x="208.4" y="142">R4</text>
<text x="208.6" y="139.9">1k</text>
<text x="129.9" y="145.7">~{CS}</text>
<text x="129.9" y="148.2">A0</text>
<text x="147.2" y="148.2">D5</text>
<text x="147.2" y="145.7">D6</text>
<text x="129.9" y="150.7">A1</text>
<text x="129.9" y="153.3">A2</text>
<text x="129.9" y="155.8">A3</text>
<text x="147.2" y="155.8">D2</text>
<text x="147.2" y="153.3">D3</text>
<text x="147.2" y="150.7">D4</text>
<text x="129.9" y="158.4">A4</text>
<text x="129.9" y="160.9">GND</text>
<text x="147.2" y="160.9">D0</text>
<text x="147.2" y="158.4">D1</text>
<text x="117.4" y="166.6">GND</text>
</g>
<g font-size="1.8" fill="#a90000">
<text x="124.6" y="31.1">1</text>
<text x="124.6" y="33.6">2</text>
<text x="153.3" y="33.6">27</text>
<text x="153.3" y="31.1">28</text>
<text x="124.6" y="36.2">3</text>
<text x="124.6" y="38.7">4</text>
<text x="124.6" y="41.3">5</text>
<text x="153.3" y="41.3">24</text>
<text x="153.3" y="38.7">25</text>
<text x="153.3" y="36.2">26</text>
<text x="124.6" y="43.8">6</text>
<text x="124.6" y="46.3">7</text>
<text x="153.3" y="46.3">22</text>
<text x="153.3" y="43.8">23</text>
<text x="124.1" y="54">10</text>
<text x="124.6" y="48.9">8</text>
<text x="124.6" y="51.4">9</text>
<text x="153.3" y="54">19</text>
<text x="153.3" y="51.4">20</text>
<text x="153.3" y="48.9">21</text>
<text x="214.9" y="52.8" transform="rotate(-90 214.9 52.8)">3</text>
<text x="124.1" y="56.5">11</text>
<text x="124.1" y="59">12</text>
<text x="153.3" y="59">17</text>
<text x="153.3" y="56.5">18</text>
<text x="215.4" y="58.9">2</text>
<text x="220.5" y="58.9">1</text>
<text x="230.6" y="58.9">3</text>
<text x="249.1" y="57.1">2</text>
<text x="252.5" y="54.7" transform="rotate(-90 252.5 54.7)">3</text>
<text x="124.1" y="61.6">13</text>
<text x="124.1" y="64.1">14</text>
<text x="153.3" y="64.1">15</text>
<text x="153.3" y="61.6">16</text>
<text x="214.9" y="63" transform="rotate(-90 214.9 63)">1</text>
<text x="227.6" y="60.4" transform="rotate(-90 227.6 60.4)">2</text>
<text x="252.5" y="61.1" transform="rotate(-90 252.5 61.1)">1</text>
<text x="35.1" y="88.9">1</text>
<text x="63.8" y="88.9">28</text>
<text x="35.1" y="91.4">2</text>
<text x="35.1" y="94">3</text>
<text x="63.8" y="94">26</text>
<text x="63.8" y="91.4">27</text>
<text x="214.9" y="90.9" transform="rotate(-90 214.9 90.9)">3</text>
<text x="249.1" y="95.2">2</text>
<text x="252.5" y="92.8" transform="rotate(-90 252.5 92.8)">3</text>
<text x="35.1" y="96.5">4</text>
<text x="35.1" y="99.1">5</text>
<text x="35.1" y="101.6">6</text>
<text x="63.8" y="101.6">23</text>
<text x="63.8" y="99.1">24</text>
<text x="63.8" y="96.5">25</text>
<text x="116.3" y="96.5">1</text>
<text x="116.3" y="99.1">2</text>
<text x="214.9" y="101.1" transform="rotate(-90 214.9 101.1)">1</text>
<text x="215.4" y="97">2</text>
<text x="220.5" y="97">1</text>
<text x="227.6" y="98.5" transform="rotate(-90 227.6 98.5)">2</text>
<text x="230.6" y="97">3</text>
<text x="252.5" y="99.2" transform="rotate(-90 252.5 99.2)">1</text>
<text x="35.1" y="104.1">7</text>
<text x="35.1" y="106.7">8</text>
<text x="63.8" y="106.7">21</text>
<text x="63.8" y="104.1">22</text>
<text x="34.6" y="111.8">10</text>
<text x="35.1" y="109.2">9</text>
<text x="63.8" y="111.8">19</text>
<text x="63.8" y="109.2">20</text>
<text x="34.6" y="114.3">11</text>
<text x="34.6" y="116.8">12</text>
<text x="34.6" y="119.4">13</text>
<text x="63.8" y="119.4">16</text>
<text x="63.8" y="116.8">17</text>
<text x="63.8" y="114.3">18</text>
<text x="34.6" y="121.9">14</text>
<text x="63.8" y="121.9">15</text>
<text x="124.6" y="127">1</text>
<text x="124.6" y="129.5">2</text>
<text x="153.3" y="129.5">27</text>
<text x="153.3" y="127">28</text>
<text x="124.6" y="132.1">3</text>
<text x="124.6" y="134.6">4</text>
<text x="124.6" y="137.2">5</text>
<text x="153.3" y="137.2">24</text>
<text x="153.3" y="134.6">25</text>
<text x="153.3" y="132.1">26</text>
<text x="124.6" y="139.7">6</text>
<text x="124.6" y="142.2">7</text>
<text x="153.3" y="142.2">22</text>
<text x="153.3" y="139.7">23</text>
<text x="124.1" y="149.9">10</text>
<text x="124.6" y="144.8">8</text>
<text x="124.6" y="147.3">9</text>
<text x="153.3" y="149.9">19</text>
<text x="153.3" y="147.3">20</text>
<text x="153.3" y="144.8">21</text>
<text x="124.1" y="152.4">11</text>
<text x="124.1" y="154.9">12</text>
<text x="153.3" y="154.9">17</text>
<text x="153.3" y="152.4">18</text>
<text x="124.1" y="157.5">13</text>
<text x="124.1" y="160">14</text>
<text x="153.3" y="160">15</text>
<text x="153.3" y="157.5">16</text>
</g>
<g font-size="1.8" fill="#0000c2">
<text x="211.4" y="78.8">GND</text>
<text x="211.4" y="116.9">GND</text>
</g>
</svg>
